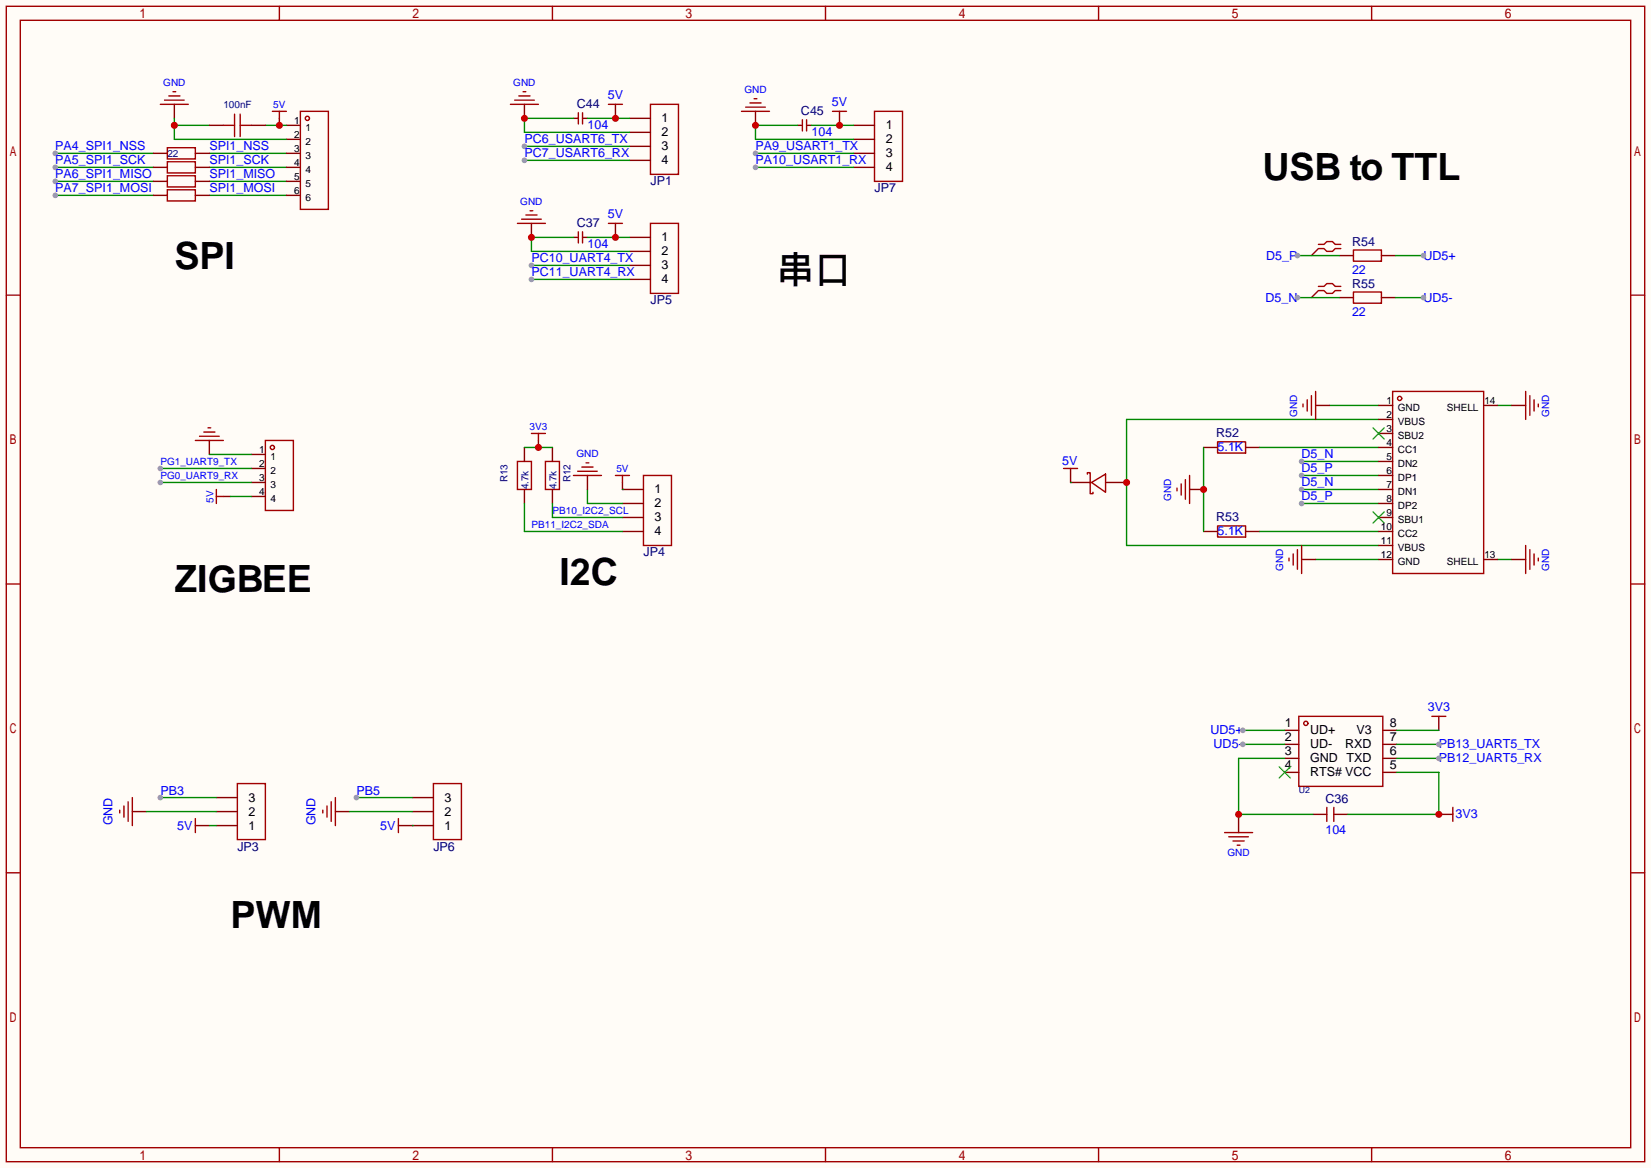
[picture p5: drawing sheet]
<svg xmlns="http://www.w3.org/2000/svg" width="299mm" height="212mm" viewBox="0 0 299 212" stroke-linecap="round" stroke-linejoin="round" font-family="sans-serif">
<path d="M0 0h299.5v211.8h-299.5z" fill="#fffcf7"/>
<g fill="none" stroke="#a10000" stroke-width=".25">
<path d="M1.1 1.1h297.2v209.6h-297.2zM3.7 3.7h292.1v204.5h-292.1zM50.7 1.1v2.6M100.2 1.1v2.6M110.4 18.9h2.5M149.7 1.1v2.6M199.3 1.1v2.6M248.8 1.1v2.6M151 20.2h2.5M1.1 53.5h2.6M110.4 40.5h2.5M239.1 44.3h1.1l.5-.5h1l.5 .5h1"/>
<path d="M239.1 51.9h1.1l.5-.5h1l.5 .5h1M243.2 45.1h-1l-.5 .5h-1l-.5-.5h-1.1l-1.2 1.3M243.2 52.7h-1l-.5 .5h-1l-.5-.5h-1.1l-1.2 1.3M245.5 45.3h5.1v2.1h-5.1zM245.5 53h5.1v2h-5.1zM295.8 53.5h2.5M192.9 85h2.6M220.9 80.1h5v2.1h-5zM220.9 95.4h5v2h-5zM1.1 105.9h2.6M295.8 105.9h2.5M235.6 129.9h15.2v12.7h-15.2z"/>
<path d="M259.7 129.9h2.6M1.1 158.3h2.6M21.7 146.9v.5M22.5 146.2v2M23.2 145.4v3.6M24 144.7v5M35.4 148.5v2.5M58.5 146.9v.5M59.3 146.2v2M60.1 145.4v3.6M60.8 144.7v5M72.3 148.5v2.5"/>
<path d="M240.7 146.4v2.6M241.9 146.4v2.6M263.5 146.4v2.6M295.8 158.3h2.5M50.7 208.2v2.5M100.2 208.2v2.5M149.7 208.2v2.5M199.3 208.2v2.5M248.8 208.2v2.5"/>
<circle cx="236.9" cy="131.2" r=".38"/>
</g>
<g fill="none" stroke="#870000" stroke-width=".25">
<path d="M111.6 18.9v2.6M152.3 20.2v2.5M111.6 40.5v2.6M243 46.4h2.5M243 54h2.5M250.6 46.4h2.5M250.6 54h2.5M194.2 85v2.5M218.3 81.2h2.6M218.3 96.4h2.6M225.9 81.2h2.6M225.9 96.4h2.6"/>
<path d="M233 132.5h2.6M233 135h2.6M233 137.5h2.6M250.8 132.5h2.6M250.8 135h2.6M250.8 137.5h2.6M261 129.9v2.6M24 147.2h2.5M35.4 149.7h2.6M60.8 147.2h2.6M72.3 149.7h2.5M233 140.1h2.6"/>
<path d="M238.1 147.7h2.6M241.9 147.7h2.6M250.8 140.1h2.6M261 147.7h2.5"/>
</g>
<path d="M232 139.1l2.1 2M234.1 139.1l-2.1 2" fill="none" stroke="#3c3" stroke-width=".25"/>
<path d="M10 27.8h17.8M38 27.8h13.9M38 30.4h13.9M38 32.9h13.9M38 35.4h13.9" fill="none" stroke="#008700" stroke-width=".25"/>
<circle cx="10" cy="27.8" r=".51" fill="#999"/>
<path d="M10 30.4h17.8" fill="none" stroke="#008700" stroke-width=".25"/>
<circle cx="10" cy="30.4" r=".51" fill="#999"/>
<path d="M10 32.9h17.8" fill="none" stroke="#008700" stroke-width=".25"/>
<circle cx="10" cy="32.9" r=".51" fill="#999"/>
<path d="M10 35.4h17.8" fill="none" stroke="#008700" stroke-width=".25"/>
<circle cx="10" cy="35.4" r=".51" fill="#999"/>
<path d="M118 18.9h5.1v12.7h-5.1zM104.9 20.4v2.1M105.7 20.4v2.1M145.5 21.7v2M146.3 21.7v2M158.6 20.2h5.1v12.7h-5.1zM104.9 42v2.1M105.7 42v2.1M118 40.5h5.1v12.7h-5.1zM116.7 86.2h5.1v12.7h-5.1zM43.1 142.1h5v10.2h-5zM78.6 142.1h5.1v10.2h-5.1z" fill="none" stroke="#a10000" stroke-width=".25"/>
<g fill="none" stroke="#870000" stroke-width=".25">
<path d="M104 21.5h.9M105.7 21.5h.9M114.2 21.5h3.8M114.2 24h3.8M114.2 26.5h3.8M114.2 29.1h3.8M144.7 22.7h.8M146.3 22.7h.9M154.8 22.7h3.8M154.8 25.3h3.8M154.8 27.8h3.8M154.8 30.4h3.8"/>
<path d="M104 43.1h.9M105.7 43.1h.9M114.2 43.1h3.8M114.2 45.6h3.8M114.2 48.1h3.8M114.2 50.7h3.8M112.9 88.8h3.8M112.9 91.3h3.8M112.9 93.9h3.8M112.9 96.4h3.8M39.2 149.7h3.9M39.2 147.2h3.9"/>
<path d="M39.2 144.7h3.9M74.8 149.7h3.8M74.8 147.2h3.8M74.8 144.7h3.8"/>
</g>
<path d="M253.4 135h7.6" fill="none" stroke="#008700" stroke-width=".25"/>
<circle cx="261" cy="135" r=".51" fill="#999"/>
<path d="M253.4 137.5h7.6" fill="none" stroke="#008700" stroke-width=".25"/>
<circle cx="261" cy="137.5" r=".51" fill="#999"/>
<path d="M225.4 132.5h7.6M253.4 132.5h7.6" fill="none" stroke="#008700" stroke-width=".25"/>
<circle cx="225.4" cy="132.5" r=".51" fill="#999"/>
<path d="M225.4 135h7.6" fill="none" stroke="#008700" stroke-width=".25"/>
<circle cx="225.4" cy="135" r=".51" fill="#999"/>
<path d="M253.4 140.1h7.6v7.6h-16.5" fill="none" stroke="#008700" stroke-width=".25"/>
<circle cx="261" cy="147.7" r=".63" fill="#c00"/>
<path d="M253.1 46.4h5.1" fill="none" stroke="#008700" stroke-width=".25"/>
<circle cx="258.2" cy="46.4" r=".51" fill="#999"/>
<path d="M253.1 54h5.1" fill="none" stroke="#008700" stroke-width=".25"/>
<circle cx="258.2" cy="54" r=".51" fill="#999"/>
<path d="M235.3 46.4h7.7" fill="none" stroke="#008700" stroke-width=".25"/>
<circle cx="235.3" cy="46.4" r=".51" fill="#999"/>
<path d="M235.3 54h7.7" fill="none" stroke="#008700" stroke-width=".25"/>
<circle cx="235.3" cy="54" r=".51" fill="#999"/>
<path d="M250.1 76.1h-45.8v22.8h45.8M236.1 86.2h14" fill="none" stroke="#008700" stroke-width=".25"/>
<circle cx="236.1" cy="86.2" r=".51" fill="#999"/>
<path d="M236.1 88.8h14" fill="none" stroke="#008700" stroke-width=".25"/>
<circle cx="236.1" cy="88.8" r=".51" fill="#999"/>
<path d="M236.1 91.3h14" fill="none" stroke="#008700" stroke-width=".25"/>
<circle cx="236.1" cy="91.3" r=".51" fill="#999"/>
<path d="M236.1 83.7h14" fill="none" stroke="#008700" stroke-width=".25"/>
<circle cx="236.1" cy="83.7" r=".51" fill="#999"/>
<path d="M233 137.5h-8.3v11M224.7 147.7h13.4" fill="none" stroke="#008700" stroke-width=".25"/>
<circle cx="224.7" cy="147.7" r=".63" fill="#c00"/>
<path d="M104 21.5h-8.9v2.5h19.1M144.7 22.7h-7.7v2.6h17.8M104 43.1h-7.6v2.5h17.8M106.6 43.1h7.6M241.2 73.5h8.9M271.7 73.5h2.5M218.3 81.2v15.2M228.5 81.2h21.6M228.5 96.4h21.6M238.6 101.5h11.5M271.7 101.5h2.5" fill="none" stroke="#008700" stroke-width=".25"/>
<g fill="none" stroke="#a10000" stroke-width=".25">
<path d="M252.6 71h16.5v33h-16.5z"/>
<circle cx="253.9" cy="72.3" r=".38"/>
</g>
<g fill="none" stroke="#870000" stroke-width=".25">
<path d="M250.1 73.5h2.5M250.1 76.1h2.5M250.1 78.6h2.5M269.1 73.5h2.6M250.1 81.2h2.5M250.1 83.7h2.5M250.1 86.2h2.5M250.1 88.8h2.5M250.1 91.3h2.5M250.1 93.9h2.5M250.1 96.4h2.5M250.1 98.9h2.5"/>
<path d="M250.1 101.5h2.5M269.1 101.5h2.6"/>
</g>
<path d="M249 77.6l2.1 2M251.1 77.6l-2.1 2M249 92.8l2.1 2.1M251.1 92.8l-2.1 2.1" fill="none" stroke="#3c3" stroke-width=".25"/>
<circle cx="111.6" cy="43.1" r=".63" fill="#c00"/>
<path d="M106.6 21.5h7.6" fill="none" stroke="#008700" stroke-width=".25"/>
<circle cx="111.6" cy="21.5" r=".63" fill="#c00"/>
<path d="M147.2 22.7h7.6" fill="none" stroke="#008700" stroke-width=".25"/>
<circle cx="152.3" cy="22.7" r=".63" fill="#c00"/>
<path d="M96.4 48.1h17.8" fill="none" stroke="#008700" stroke-width=".25"/>
<circle cx="96.4" cy="48.1" r=".51" fill="#999"/>
<path d="M137 27.8h17.8" fill="none" stroke="#008700" stroke-width=".25"/>
<circle cx="137" cy="27.8" r=".51" fill="#999"/>
<path d="M95.1 26.5h19.1" fill="none" stroke="#008700" stroke-width=".25"/>
<circle cx="95.1" cy="26.5" r=".51" fill="#999"/>
<path d="M96.4 50.7h17.8" fill="none" stroke="#008700" stroke-width=".25"/>
<circle cx="96.4" cy="50.7" r=".51" fill="#999"/>
<path d="M137 30.4h17.8" fill="none" stroke="#008700" stroke-width=".25"/>
<circle cx="137" cy="30.4" r=".51" fill="#999"/>
<path d="M95.1 29.1h19.1" fill="none" stroke="#008700" stroke-width=".25"/>
<circle cx="95.1" cy="29.1" r=".51" fill="#999"/>
<path d="M64.6 144.7h10.2" fill="none" stroke="#008700" stroke-width=".25"/>
<circle cx="64.6" cy="144.7" r=".51" fill="#999"/>
<path d="M29.1 144.7h10.1" fill="none" stroke="#008700" stroke-width=".25"/>
<circle cx="29.1" cy="144.7" r=".51" fill="#999"/>
<path d="M95.1 81.2h5.1M95.1 91.3v5.1h17.8M100.2 91.3v2.6h12.7M106.6 88.8v2.5h6.3" fill="none" stroke="#008700" stroke-width=".25"/>
<path d="M93.9 83.7h2.5v5.1h-2.5zM98.9 83.7h2.6v5.1h-2.6z" fill="none" stroke="#a10000" stroke-width=".25"/>
<path d="M97.7 79.9v1.3M95.1 81.2v2.5M95.1 88.8v2.5M100.2 81.2v2.5M100.2 88.8v2.5" fill="none" stroke="#870000" stroke-width=".25"/>
<circle cx="97.7" cy="81.2" r=".63" fill="#c00"/>
<path d="M96.4 78.6h2.5M97.7 78.6v1.3M39.2 88.8v2.5M39.2 90h1.3M111.6 86.2h2.6M112.9 86.2v1.3" fill="none" stroke="#a10000" stroke-width=".25"/>
<path d="M40.5 90h1.3M112.9 87.5v1.3M200.5 87.5h3.8" fill="none" stroke="#870000" stroke-width=".25"/>
<path d="M112.9 88.8h.1" fill="none" stroke="#008700" stroke-width=".25"/>
<circle cx="204.3" cy="87.5" r=".63" fill="#c00"/>
<path d="M51.9 35.4h2.6M51.9 32.9h2.6M51.9 30.4h2.6M51.9 27.8h2.6M51.9 25.3h2.6M51.9 22.7h2.6M274.2 73.5h2.5M194.2 87.5h3.8M215.8 88.8h2.5" fill="none" stroke="#870000" stroke-width=".25"/>
<g fill="none" stroke="#a10000" stroke-width=".25">
<path d="M54.5 20.2h5.1v17.8h-5.1zM276.7 71v5.1M277.5 71.8v3.5M278.3 72.5v2M279 73.3v.5M197.2 86v-.3h.5v3.8h.5v-.2M198 87.5l2.5-1.5v3.3z"/>
<circle cx="55.8" cy="21.5" r=".38"/>
</g>
<path d="M194.2 87.5h.1" fill="none" stroke="#008700" stroke-width=".25"/>
<circle cx="218.3" cy="88.8" r=".63" fill="#c00"/>
<g fill="none" stroke="#a10000" stroke-width=".25">
<path d="M236.3 73.3v.5M237.1 72.5v2M237.9 71.8v3.5M238.6 71v5.1M104 86.2h5.1M104.8 85.5h3.5M105.5 84.7h2.1M106.3 83.9h.5M213.5 88.5v.5M214.2 87.8v2M215 87v3.6M215.8 86.2v5.1"/>
<path d="M235.3 99.7v3.6M236.1 98.9v5.1M276.7 98.9v5.1M277.5 99.7v3.6M233.8 101.2v.5M234.6 100.5v2M278.3 100.5v2M279 101.2v.5M222.1 151h5.1M222.9 151.8h3.5M223.6 152.5h2.1M224.4 153.3h.5"/>
</g>
<path d="M96.4 40.5v2.6M238.6 73.5h2.6M106.6 86.2v2.6M236.1 101.5h2.5M274.2 101.5h2.5M224.7 148.5v2.5" fill="none" stroke="#870000" stroke-width=".25"/>
<circle cx="96.4" cy="43.1" r=".63" fill="#c00"/>
<path d="M94.6 39.8h3.6M95.4 39h2M96.1 38.2h.5M93.9 40.5h5" fill="none" stroke="#a10000" stroke-width=".25"/>
<path d="M137 20.2v2.5" fill="none" stroke="#870000" stroke-width=".25"/>
<circle cx="137" cy="22.7" r=".63" fill="#c00"/>
<path d="M135.3 19.4h3.5M136 18.7h2M136.8 17.9h.5M134.5 20.2h5.1" fill="none" stroke="#a10000" stroke-width=".25"/>
<path d="M95.1 18.9v2.6" fill="none" stroke="#870000" stroke-width=".25"/>
<circle cx="95.1" cy="21.5" r=".63" fill="#c00"/>
<g fill="none" stroke="#a10000" stroke-width=".25">
<path d="M29.1 18.9h5.1M29.8 18.2h3.6M30.6 17.4h2M31.4 16.6h.5M92.6 18.9h5.1M93.3 18.2h3.6M94.1 17.4h2M94.9 16.6h.5M30.4 31.9h5v2h-5zM30.4 34.4h5v2h-5zM30.4 29.3h5v2.1h-5zM30.4 26.8h5v2h-5z"/>
<path d="M49.4 20.2h2.5M50.7 20.2v1.3"/>
</g>
<path d="M31.6 18.9v2.6M27.8 32.9h2.6M27.8 35.4h2.6M27.8 30.4h2.6M27.8 27.8h2.6M35.4 32.9h2.6M35.4 35.4h2.6M35.4 30.4h2.6M35.4 27.8h2.6M50.7 21.5v1.2" fill="none" stroke="#870000" stroke-width=".25"/>
<path d="M48.1 22.7h3.8" fill="none" stroke="#008700" stroke-width=".25"/>
<circle cx="50.7" cy="22.7" r=".63" fill="#c00"/>
<path d="M31.6 21.5v3.8h20.3M31.6 22.7h6.4" fill="none" stroke="#008700" stroke-width=".25"/>
<circle cx="31.6" cy="22.7" r=".63" fill="#c00"/>
<g fill="none" stroke="#a10000" stroke-width=".25">
<path d="M40.5 22.7h2M42.5 20.7v4.1M43.6 22.7h2M43.6 20.7v4.1M48.1 79.9h5.1v12.7h-5.1z"/>
<circle cx="49.4" cy="81.2" r=".38"/>
</g>
<path d="M38 22.7h2.5M45.6 22.7h2.5M45.6 82.4h2.5M45.6 85h2.5M45.6 87.5h2.5M45.6 90h2.5" fill="none" stroke="#870000" stroke-width=".25"/>
<path d="M29.1 87.5h16.5M41.8 90h3.8M26.5 147.2h12.7M38 149.7h1.2M63.4 147.2h11.4M74.8 149.7h.1" fill="none" stroke="#008700" stroke-width=".25"/>
<circle cx="29.1" cy="87.5" r=".51" fill="#999"/>
<path d="M29.1 85h16.5" fill="none" stroke="#008700" stroke-width=".25"/>
<circle cx="29.1" cy="85" r=".51" fill="#999"/>
<path d="M38 79.9v2.5" fill="none" stroke="#870000" stroke-width=".25"/>
<path d="M35.4 79.9h5.1M36.2 79.1h3.6M37 78.4h2M37.7 77.6h.5" fill="none" stroke="#a10000" stroke-width=".25"/>
<path d="M38 82.4h7.6" fill="none" stroke="#008700" stroke-width=".25"/>
<g font-size="6.8">
<text x="229" y="32.6">USB to TTL</text>
<text x="31.6" y="48.9">SPI</text>
<text x="140.8" y="51.4">串口</text>
<text x="31.6" y="107.3">ZIGBEE</text>
<text x="101.5" y="106">I2C</text>
<text x="41.8" y="168.2">PWM</text>
</g>
<g font-size="2.3" fill="#00f">
<text x="110.2" y="17.9">5V</text>
<text x="106.6" y="23.5">104</text>
<text x="150.9" y="19.1">5V</text>
<text x="10" y="27.3">PA4_SPI1_NSS</text>
<text x="10" y="29.8">PA5_SPI1_SCK</text>
<text x="38" y="27.3">SPI1_NSS</text>
<text x="38" y="29.8">SPI1_SCK</text>
<text x="95.1" y="26">PC6_USART6_TX</text>
<text x="95.1" y="28.5">PC7_USART6_RX</text>
<text x="137" y="27.3">PA9_USART1_TX</text>
<text x="137" y="29.8">PA10_USART1_RX</text>
<text x="147.2" y="24.7">104</text>
<text x="10" y="32.3">PA6_SPI1_MISO</text>
<text x="10" y="34.9">PA7_SPI1_MOSI</text>
<text x="38" y="32.3">SPI1_MISO</text>
<text x="38" y="34.9">SPI1_MOSI</text>
<text x="110.2" y="39.5">5V</text>
<text x="96.4" y="47.6">PC10_UART4_TX</text>
<text x="106.6" y="45">104</text>
<text x="229.7" y="47.1">D5_P</text>
<text x="258.2" y="47.1">UD5+</text>
<text x="96.4" y="50.1">PC11_UART4_RX</text>
<text x="245.2" y="49.6">22</text>
<text x="229.5" y="54.7">D5_N</text>
<text x="245.2" y="57.2">22</text>
<text x="258.2" y="54.7">UD5-</text>
<text x="220.9" y="81.9">5.1K</text>
<text x="236.1" y="83.1">D5_N</text>
<text x="192.7" y="84.4">5V</text>
<text x="236.1" y="85.7">D5_P</text>
<text x="236.1" y="88.2">D5_N</text>
<text x="236.1" y="90.8">D5_P</text>
<text x="220.9" y="97.1">5.1K</text>
<text x="259" y="128.9">3V3</text>
<text x="219.6" y="133.2">UD5+</text>
<text x="220.1" y="135.7">UD5-</text>
<text x="261" y="135.7">PB13_UART5_TX</text>
<text x="261" y="138.3">PB12_UART5_RX</text>
<text x="20.4" y="149.7" transform="rotate(-90 20.4 149.7)">GND</text>
<text x="29.1" y="144.1">PB3</text>
<text x="57.2" y="149.7" transform="rotate(-90 57.2 149.7)">GND</text>
<text x="64.6" y="144.1">PB5</text>
<text x="264" y="148.4">3V3</text>
<text x="32.2" y="150.5">5V</text>
<text x="69" y="150.5">5V</text>
<text x="240.4" y="151.2">104</text>
</g>
<g font-size="2.3" fill="#000080">
<text x="104.6" y="19.6">C44</text>
<text x="145.3" y="20.9">C45</text>
<text x="118" y="33.6">JP1</text>
<text x="158.6" y="34.9">JP7</text>
<text x="104.6" y="41.2">C37</text>
<text x="245.2" y="44.5">R54</text>
<text x="245.2" y="52.2">R55</text>
<text x="118" y="55.2">JP5</text>
<text x="220.6" y="79.3">R52</text>
<text x="220.6" y="94.6">R53</text>
<text x="116.7" y="100.9">JP4</text>
<text x="240.4" y="145.6">C36</text>
<text x="43.1" y="154.3">JP3</text>
<text x="78.6" y="154.3">JP6</text>
</g>
<g font-size="2.3">
<text x="120" y="22.2">1</text>
<text x="160.7" y="23.5">1</text>
<text x="120" y="24.7">2</text>
<text x="120" y="27.3">3</text>
<text x="120" y="29.8">4</text>
<text x="160.7" y="26">2</text>
<text x="160.7" y="28.5">3</text>
<text x="160.7" y="31.1">4</text>
<text x="120" y="43.8">1</text>
<text x="120" y="46.3">2</text>
<text x="120" y="48.9">3</text>
<text x="120" y="51.4">4</text>
<text x="118.7" y="89.5">1</text>
<text x="118.7" y="92">2</text>
<text x="118.7" y="94.6">3</text>
<text x="118.7" y="97.1">4</text>
<text x="233.1" y="131.9">1</text>
<text x="252.1" y="131.9">8</text>
<text x="233.1" y="137">3</text>
<text x="233.1" y="134.5">2</text>
<text x="237.6" y="135.7">UD-</text>
<text x="237.6" y="133.2">UD+</text>
<text x="244" y="135.7">RXD</text>
<text x="246" y="133.2">V3</text>
<text x="252.1" y="134.5">7</text>
<text x="252.1" y="137">6</text>
<text x="233.1" y="139.5">4</text>
<text x="237.6" y="140.8">RTS# VCC</text>
<text x="237.6" y="138.3">GND</text>
<text x="244.3" y="138.3">TXD</text>
<text x="252.1" y="139.5">5</text>
<text x="45.1" y="147.9">2</text>
<text x="45.1" y="145.4">3</text>
<text x="80.6" y="147.9">2</text>
<text x="80.6" y="145.4">3</text>
<text x="45.1" y="150.5">1</text>
<text x="80.6" y="150.5">1</text>
</g>
<g font-size="1.8" fill="#00f">
<text x="29.6" y="15.6">GND</text>
<text x="93.1" y="15.6">GND</text>
<text x="135" y="16.9">GND</text>
<text x="49.6" y="19.6">5V</text>
<text x="94.4" y="37.2">GND</text>
<text x="235.3" y="75.5" transform="rotate(-90 235.3 75.5)">GND</text>
<text x="281" y="75.5" transform="rotate(-90 281 75.5)">GND</text>
<text x="96.1" y="78.1">3V3</text>
<text x="104.5" y="82.9">GND</text>
<text x="29.1" y="87">PG0_UART9_RX</text>
<text x="29.1" y="84.4">PG1_UART9_TX</text>
<text x="111.8" y="85.7">5V</text>
<text x="38.7" y="91.2" transform="rotate(-90 38.7 91.2)">5V</text>
<text x="96.4" y="95.8">PB11_I2C2_SDA</text>
<text x="100.2" y="93.3">PB10_I2C2_SCL</text>
<text x="212.4" y="90.8" transform="rotate(-90 212.4 90.8)">GND</text>
<text x="232.8" y="103.5" transform="rotate(-90 232.8 103.5)">GND</text>
<text x="281" y="103.5" transform="rotate(-90 281 103.5)">GND</text>
<text x="222.6" y="155.3">GND</text>
</g>
<g font-size="1.8" fill="#000080">
<text x="40.5" y="19.6">100nF</text>
<text x="30.4" y="28.5">22</text>
<text x="92" y="87.5" transform="rotate(-90 92 87.5)">R13</text>
<text x="95.8" y="88.8" transform="rotate(-90 95.8 88.8)">4.7k</text>
<text x="100.9" y="88.8" transform="rotate(-90 100.9 88.8)">4.7k</text>
<text x="103.5" y="87.5" transform="rotate(-90 103.5 87.5)">R12</text>
</g>
<g font-size="1.8">
<text x="53.3" y="22.4">1</text>
<text x="55.4" y="23.7">1</text>
<text x="53.3" y="27.5">3</text>
<text x="53.3" y="25">2</text>
<text x="55.4" y="28.8">3</text>
<text x="55.4" y="26.2">2</text>
<text x="53.3" y="35.1">6</text>
<text x="53.3" y="32.6">5</text>
<text x="53.3" y="30">4</text>
<text x="55.4" y="33.9">5</text>
<text x="55.4" y="31.3">4</text>
<text x="55.4" y="36.4">6</text>
<text x="251.5" y="73.2">1</text>
<text x="251.5" y="75.8">2</text>
<text x="253.5" y="74.5">GND</text>
<text x="253.5" y="77">VBUS</text>
<text x="262.4" y="74.5">SHELL</text>
<text x="269.2" y="73.2">14</text>
<text x="47" y="82.1">1</text>
<text x="49.1" y="83.4">1</text>
<text x="251.5" y="78.3">3</text>
<text x="251.5" y="80.8">4</text>
<text x="251.5" y="83.4">5</text>
<text x="253.5" y="79.6">SBU2</text>
<text x="253.5" y="82.1">CC1</text>
<text x="47" y="84.7">2</text>
<text x="47" y="87.2">3</text>
<text x="47" y="89.7">4</text>
<text x="49.1" y="85.9">2</text>
<text x="49.1" y="88.5">3</text>
<text x="251.5" y="85.9">6</text>
<text x="251.5" y="88.5">7</text>
<text x="253.5" y="84.7">DN2</text>
<text x="253.5" y="87.2">DP1</text>
<text x="253.5" y="89.7">DN1</text>
<text x="49.1" y="91">4</text>
<text x="251.5" y="91">8</text>
<text x="251.5" y="93.5">9</text>
<text x="253.5" y="92.3">DP2</text>
<text x="253.5" y="94.8">SBU1</text>
<text x="250.5" y="96.1">10</text>
<text x="250.5" y="98.6">11</text>
<text x="250.5" y="101.2">12</text>
<text x="253.5" y="97.4">CC2</text>
<text x="253.5" y="99.9">VBUS</text>
<text x="269.2" y="101.2">13</text>
<text x="253.5" y="102.4">GND</text>
<text x="262.4" y="102.4">SHELL</text>
</g>
<text font-size="1.6" fill="#000080" x="235.6" y="143.9">U2</text>
</svg>
